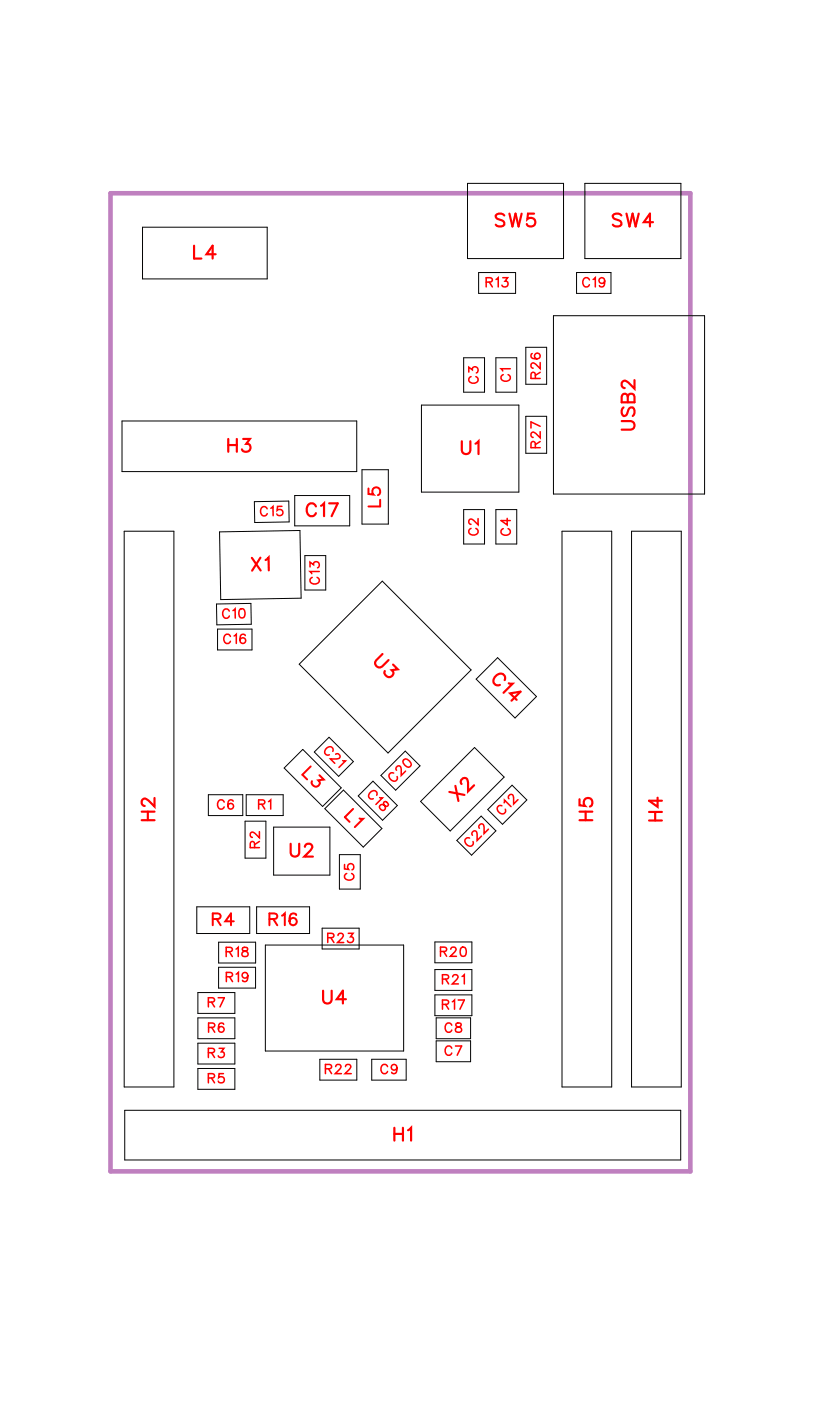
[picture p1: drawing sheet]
<svg xmlns="http://www.w3.org/2000/svg" width="45mm" height="77mm" viewBox="0 0 45 77" stroke-linecap="round" stroke-linejoin="round" font-family="sans-serif">
<path d="M6.1 10.7h32v54h-32z" fill="none" stroke="#bf80bf" stroke-width=".25"/>
<g fill="none" stroke="#000" stroke-width=".06">
<path d="M7.9 12.5h6.8v2.9h-6.8zM25.6 19.8h1.1v1.9h-1.1zM25.8 10.1h5.3v4.2h-5.3zM26.4 15h2.1v1.2h-2.1zM27.4 19.8h1.1v1.9h-1.1zM29 19.2h1.2v2h-1.2zM30.5 17.4h8.4v9.9h-8.4zM31.8 15h1.9v1.2h-1.9zM32.3 10.1h5.3v4.2h-5.3zM6.7 23.2h13v2.8h-13zM6.9 29.3h2.7v30.7h-2.7zM11.9 33.3h1.9l.1 1.2h-1.9z"/>
<path d="M12 34.7h1.9v1.2h-1.9zM12.1 29.4l4.5-.1v3.7l-4.4 .1zM14 27.7h1.9l.1 1.1h-1.9zM16.3 27.4h3v1.6h-3zM16.5 36.7l4.6-4.6 4.9 4.9-4.6 4.6zM16.8 30.7h1.2v1.9h-1.2zM20 25.9h1.4v3h-1.4zM23.3 22.4h5.3v4.8h-5.3zM25.6 28.1h1.1v1.9h-1.1zM26.3 37.5l1.2-1.2 2.1 2.2-1.2 1.1zM27.4 28.1h1.1v1.9h-1.1zM29 23h1.2v2h-1.2z"/>
<path d="M31 29.3h2.8v30.7h-2.8zM34.9 29.3h2.7v30.7h-2.7zM10.9 50.1h2.9v1.4h-2.9zM10.9 56.2h2.1v1.1h-2.1zM10.9 54.8h2.1v1.1h-2.1zM10.9 57.6h2.1v1.1h-2.1zM10.9 59h2.1v1.1h-2.1zM11.5 43.9h1.9v1.1h-1.9zM12.1 53.4h2v1.2h-2zM12.1 52h2v1.2h-2zM13.5 45.3h1.2v2.1h-1.2zM13.6 43.9h2v1.1h-2z"/>
<path d="M14.2 50.1h2.9v1.4h-2.9zM14.6 52.2h7.7v5.8h-7.7zM15.1 45.7h3.1v2.6h-3.1zM15.7 42.4l1-1 2.1 2.1-1 1zM17.7 58.5h2v1.1h-2zM17.8 51.2h2v1.2h-2zM18.2 40.7l1.3 1.3-.8 .9-1.4-1.4zM18.7 47.2h1.2v1.9h-1.2zM19 43.6l2.1 2.1-1.1 1.1-2.1-2.2zM19.8 43.9l.8-.8 1.3 1.4-.8 .8zM20.5 58.5h1.9v1.1h-1.9zM22.4 41.5l.8 .8-1.4 1.3-.8-.8z"/>
<path d="M24 52h2v1.2h-2zM24 53.5h2v1.2h-2zM24 54.9h2v1.2h-2zM24.1 56.2h1.9v1.1h-1.9zM24.1 57.5h1.9v1.1h-1.9zM25.2 46.4l1.4-1.3 .8 .8-1.4 1.3zM26.2 41.3l1.6 1.6-3 3-1.6-1.7zM28.3 43.3l.8 .9-1.4 1.3-.8-.8zM6.9 61.3h30.7v2.7h-30.7z"/>
</g>
<g fill="none" stroke="#f00" stroke-width=".08">
<path d="M26.8 15.6h.3l.1-.2-.4-.1v.5M27 15.6l.2 .2M27.4 15.4l.1-.1v.5M27.7 15.3h.3l-.1 .2a.17 .17 0 0 1 .1 .3 .17 .17 0 0 1-.3-.1M29.4 19.5h-.1a.22 .22 0 0 0 .2 .3 .22 .22 0 0 0 .2-.3 .16 .16 0 0 0-.2 .1 .16 .16 0 0 0 .1 .2M32.5 15.5a.19 .19 0 0 0-.2-.2 .19 .19 0 0 0-.1 .2v.1a.19 .19 0 0 0 .1 .2 .19 .19 0 0 0 .2-.1M32.7 15.4l.2-.1v.5M33.4 15.5a.16 .16 0 0 1-.2 .1 .16 .16 0 0 1-.1-.2 .16 .16 0 0 1 .2 0v.4h-.2M12.7 33.7a.19 .19 0 0 0-.3-.1 .19 .19 0 0 0-.1 .2v.1a.19 .19 0 0 0 .1 .2 .19 .19 0 0 0 .3-.1M12.7 35.1a.19 .19 0 0 0-.2-.1 .19 .19 0 0 0-.1 .2v.1a.19 .19 0 0 0 .1 .2 .19 .19 0 0 0 .2-.1M12.9 33.7l.1-.1v.5M12.9 35.1l.1-.1v.5"/>
<path d="M13.3 33.6a.23 .23 0 0 1 .2 .3 .23 .23 0 0 1-.2 .2l-.1-.3zM13.5 35.1v-.1a.22 .22 0 0 0-.3 .3 .22 .22 0 0 0 .3 .2 .16 .16 0 0 0 0-.3 .18 .18 0 0 0-.3 .2M14.7 28.1a.19 .19 0 0 0-.2-.1 .19 .19 0 0 0-.1 .2v.1a.19 .19 0 0 0 .1 .2 .19 .19 0 0 0 .2-.1M14.9 28.1l.2-.1v.5M15.6 28h-.3v.2a.18 .18 0 0 1 .3 0 .18 .18 0 0 1-.1 .2 .18 .18 0 0 1-.2 0M17.1 31.3v-.3l.2 .2a.17 .17 0 0 1 .3-.1 .17 .17 0 0 1-.1 .2M17.2 31.9a.19 .19 0 0 0-.1 .2 .19 .19 0 0 0 .2 .1h.1a.19 .19 0 0 0 .2-.1 .19 .19 0 0 0-.1-.2M17.6 31.6h-.5l.1 .1M25.9 20.5v-.2l.2 .1a.17 .17 0 0 1 .2-.1 .17 .17 0 0 1 0 .3M26 29.2a.19 .19 0 0 0-.1 .2 .19 .19 0 0 0 .2 .1h.1a.19 .19 0 0 0 .2-.1 .19 .19 0 0 0-.1-.2M26 20.8a.19 .19 0 0 0-.1 .2 .19 .19 0 0 0 .2 .2h.1a.19 .19 0 0 0 .2-.2 .19 .19 0 0 0-.1-.2M26.4 28.6v.4l-.4-.3-.1 .1 .1 .1"/>
<path d="M27.8 20.7a.19 .19 0 0 0-.2 .2 .19 .19 0 0 0 .2 .1h.2a.19 .19 0 0 0 .2-.1 .19 .19 0 0 0-.2-.2M27.8 29.2a.19 .19 0 0 0-.2 .2 .19 .19 0 0 0 .2 .1h.2a.19 .19 0 0 0 .2-.1 .19 .19 0 0 0-.2-.2M28 28.6v.4l-.3-.3h.5M28.2 20.4h-.5v.1M29.5 20.9v-.3h-.1l-.1 .3h.5M29.5 24.7v-.3h-.1l-.1 .3h.5M29.8 20v.4l-.4-.4-.1 .1 .1 .2M29.8 23.8v.4l-.4-.3-.1 .1 .1 .1M29.8 20.6l-.3 .1M29.8 24.4l-.3 .1M29.8 23.5l-.5-.2v.3M11.5 58.1h.3v-.1l-.3-.1v.5"/>
<path d="M11.5 59.5h.3v-.1l-.3-.1v.5M11.5 55.3h.3v-.1l-.3-.1v.5M11.5 56.7h.3l.1-.1-.4-.1v.5M11.7 58.1l.1 .3M11.7 59.5l.1 .3M11.7 55.3l.1 .3M11.7 56.7l.2 .3M12 55.1h.4l-.3 .5M12.1 57.9h.3l-.2 .2a.17 .17 0 0 1 .1 .2 .17 .17 0 0 1-.3 0M12.3 59.3h-.2v.2a.18 .18 0 0 1 .2 0 .18 .18 0 0 1 0 .3 .18 .18 0 0 1-.3-.1M12.3 56.6v-.1a.22 .22 0 0 0-.3 .2 .22 .22 0 0 0 .3 .2 .16 .16 0 0 0 0-.2 .16 .16 0 0 0-.2 .1M12.4 44.3a.19 .19 0 0 0-.2-.1 .19 .19 0 0 0-.2 .2v.1a.19 .19 0 0 0 .2 .2 .19 .19 0 0 0 .2-.2"/>
<path d="M12.5 52.5h.3v-.1l-.3-.1v.5M12.5 53.9h.3v-.1l-.3-.1v.5M12.7 52.5l.1 .3M12.7 53.9l.1 .3M12.9 44.2h-.1a.22 .22 0 0 0-.3 .2 .22 .22 0 0 0 .4 .2 .16 .16 0 0 0-.1-.2 .16 .16 0 0 0-.2 .1M13 52.4l.1-.1v.5M13 53.8l.2-.1v.5M13.4 52.3v.2l.3 .1a.17 .17 0 0 1-.2 .2 .17 .17 0 0 1-.1-.2l.3-.2-.1-.1zM13.7 53.9a.16 .16 0 0 1-.2 .1 .16 .16 0 0 1-.1-.3 .16 .16 0 0 1 .3 .1l-.1 .4-.2-.1M14.1 46.8l-.1-.3h-.1l-.1 .3h.5M14.3 44.4h.3v-.1l-.3-.1v.5M14.3 45.9v.4l-.3-.4-.2 .1 .1 .2"/>
<path d="M14.3 46.5l-.2 .1M14.4 44.4l.2 .3M14.8 44.3l.1-.1v.5M18 59h.3v-.1l-.3-.1v.5M18.1 51.8l.3-.1v-.1l-.3-.1v.5M18.1 59l.2 .3M18.3 51.8l.1 .2M18.4 41.5a.19 .19 0 0 0-.1-.3 .19 .19 0 0 0-.2 .1l-.1 .1a.19 .19 0 0 0-.1 .2 .19 .19 0 0 0 .3 .1M18.5 41.6h.2v.2l-.5 .1 .3 .2M18.5 58.9l.2-.1 .1 .1-.3 .4h.3M18.7 51.6l.1-.1 .1 .2-.3 .3h.4M18.9 42h.2l-.4 .4"/>
<path d="M19 47.7v.3h.2a.18 .18 0 0 1 0-.3 .18 .18 0 0 1 .3 .1 .18 .18 0 0 1-.1 .2M19.1 58.9l.2-.1 .1 .1-.4 .4h.4M19.1 48.2a.19 .19 0 0 0-.1 .2 .19 .19 0 0 0 .2 .2h.1a.19 .19 0 0 0 .2-.2 .19 .19 0 0 0-.1-.2M19.2 51.5h.3l-.2 .2a.18 .18 0 0 1 .2 .3 .17 .17 0 0 1-.3-.1M20.8 43.9a.19 .19 0 0 0-.1-.2 .19 .19 0 0 0-.2 0l-.1 .1a.19 .19 0 0 0 0 .2 .19 .19 0 0 0 .2 .1M21 44l.1 .1-.4 .3M21 44.5l.1-.1 .2 .1 .1-.1-.1-.2-.1 .1a.21 .21 0 0 1 .1 .3 .21 .21 0 0 1-.2 .1l-.1-.1zM21.4 58.9a.19 .19 0 0 0-.2-.1 .19 .19 0 0 0-.2 .2v.1a.19 .19 0 0 0 .2 .2 .19 .19 0 0 0 .2-.1M21.7 42.7a.19 .19 0 0 0-.2 0 .19 .19 0 0 0 0 .3l.1 .1a.19 .19 0 0 0 .2 0 .19 .19 0 0 0 .1-.2M21.9 42.5v-.1l.2-.1v.5l.3-.2M21.9 58.9a.16 .16 0 0 1-.2 .2 .16 .16 0 0 1-.1-.3 .16 .16 0 0 1 .3 0l-.1 .4h-.2M22.3 41.9a.25 .25 0 0 1 .3 .1 .25 .25 0 0 1 0 .4l-.3-.3z"/>
<path d="M24.3 52.5h.3l.1-.1-.4-.1v.5M24.4 55.5l.3-.1 .1-.1-.4-.1v.5M24.4 54.1l.3-.1 .1-.1-.4-.1v.5M24.5 52.5l.2 .3M24.6 55.5l.2 .2M24.6 54.1l.2 .2M24.9 52.4l.2-.1 .1 .1-.3 .4h.3M24.9 57.9a.19 .19 0 0 0-.2-.2 .19 .19 0 0 0-.1 .2v.2a.19 .19 0 0 0 .1 .2 .19 .19 0 0 0 .2-.2M24.9 56.6a.19 .19 0 0 0-.2-.1 .19 .19 0 0 0-.1 .2v.1a.19 .19 0 0 0 .1 .2 .19 .19 0 0 0 .2-.1M25 55.3l.1-.1v.5M25 53.9l.2-.1 .1 .2-.3 .3h.3M25.1 57.7h.4l-.3 .6"/>
<path d="M25.2 56.5v.1a.21 .21 0 0 1 .2 .1 .21 .21 0 0 1 0 .3l-.2-.1v-.1l.2-.2v-.1zM25.3 55.2h.3l-.2 .5M25.5 52.3a.23 .23 0 0 1 .2 .2 .23 .23 0 0 1-.2 .3l-.1-.2zM25.5 53.9l.1-.1v.5M25.9 46.3a.19 .19 0 0 0-.2 0 .19 .19 0 0 0 0 .3l.1 .1a.19 .19 0 0 0 .2 0 .19 .19 0 0 0 .1-.2M26.1 46.1v-.2h.2v.5l.3-.2M26.5 45.7l-.1-.1 .2-.1 .1 .5 .3-.2M27.7 44.5a.19 .19 0 0 0-.2 .1 .19 .19 0 0 0 0 .2l.1 .1a.19 .19 0 0 0 .2 0 .19 .19 0 0 0 .1-.2M27.8 44.3v-.1l.4 .3M28.1 44.1v-.2h.2v.5l.3-.3"/>
</g>
<g fill="none" stroke="#f00" stroke-width=".12">
<path d="M10.7 13.6v.7h.4M11.9 14h-.5l.3-.4v.7M27.8 11.9l-.1-.1-.3 .1v.2l.4 .2v.1l-.1 .1-.3-.1M28.1 11.8l.2 .7 .2-.7 .1 .7 .2-.7M29.5 11.8h-.4v.3a.25 .25 0 0 1 .4 0 .25 .25 0 0 1-.1 .4 .25 .25 0 0 1-.3-.1M34.3 11.9l-.2-.1-.3 .1 .1 .2 .4 .1v.2l-.2 .1-.3-.1M34.6 11.8l.1 .7 .2-.7 .2 .7 .1-.7M36 12.3h-.5l.4-.5v.7M12.6 24.2v.7M12.6 24.6h.5M13.1 24.2v.7M13.4 24.2h.4l-.2 .3a.24 .24 0 0 1 .2 .4 .24 .24 0 0 1-.4-.1"/>
<path d="M13.9 30.8l.5 .7M14.4 30.8l-.5 .7M14.7 30.9l.1-.1v.7M17.4 28a.26 .26 0 0 0-.3-.2 .26 .26 0 0 0-.2 .3v.1a.26 .26 0 0 0 .2 .3 .26 .26 0 0 0 .3-.2M17.7 27.9l.2-.1v.7M18.2 27.8h.4l-.3 .7M21.1 36.1l-.3 .4v.2l.2 .1 .4-.4M21.7 36.7l.3 .3h-.4a.24 .24 0 0 1-.1 .4 .25 .25 0 0 1-.3-.4M25.5 24.4v.5l.2 .2 .2-.1 .1-.6M26.2 24.5l.2-.1v.7M27.9 37.5a.26 .26 0 0 0-.1-.3 .26 .26 0 0 0-.4 .1l-.1 .1a.26 .26 0 0 0 0 .3 .26 .26 0 0 0 .3 .1M28.1 37.7h.2l-.5 .5"/>
<path d="M28.5 38.6l-.3-.3 .5-.1-.5 .5M34.3 23.2h.5l.2 .3-.1 .2h-.6M34.4 22.5l-.1 .2 .1 .3 .2-.1 .2-.4h.1l.1 .2-.1 .3M34.6 21.9v-.1h-.2l-.1 .4h.7v-.3l-.1-.2-.2 .1-.1 .4M35 21v.5l-.3-.4-.3-.1-.1 .2v.1l.2 .1M7.8 45.3h.7M7.8 44.8h.7M8.2 44.8v.5M8.5 44.1v.4l-.3-.3-.2-.1-.2 .1v.2l.2 .1M16 46.6v.5l.2 .2 .3-.1v-.6M16.8 46.8l.2-.2h.1l.1 .1-.1 .3-.3 .3h.5M17.8 54.7v.5l.2 .2 .3-.1v-.6"/>
<path d="M19.1 55.2h-.5l.3-.5v.7M24.8 43.7l.8 .2M25.1 43.4l.2 .8M25.5 43.3l-.1-.2 .1-.1h.2l.1 .2v.5l.4-.3M32 44.1v.4h.3a.25 .25 0 0 1 0-.4 .25 .25 0 0 1 .4 .1 .25 .25 0 0 1-.1 .3M32 45.3h.7M32 44.8h.7M32.3 44.8v.5M35.8 44.8h.7M35.8 45.3h.7M36.2 44.8v.5M36.3 44v.5l-.5-.3h.7"/>
<path d="M21.8 62.3v.7M21.8 62.6h.4M22.2 62.3v.7M22.5 62.4l.2-.1v.7"/>
</g>
<g fill="none" stroke="#f00" stroke-width=".11">
<path d="M20.3 27v.3h.3a.23 .23 0 0 1 0-.3 .23 .23 0 0 1 .3 0 .23 .23 0 0 1 0 .3M21 27.6v.4h-.7M11.7 50.7h.4v-.2l-.4-.1v.7M12 50.7l.2 .4M12.9 50.9h-.5l.3-.5v.7M14.9 50.7h.3l.1-.2-.4-.1v.7M15.1 50.7l.2 .4M15.6 50.6l.1-.2v.7M16.3 50.5a.32 .32 0 0 0-.4 .2 .32 .32 0 0 0 .3 .4 .2 .2 0 0 0 .2-.2 .2 .2 0 0 0-.2-.2 .2 .2 0 0 0-.2 .2M17.1 42.3l-.4 .5 .2 .2M17.6 42.8l.3 .2-.3 .1a.21 .21 0 0 1-.2 .3 .21 .21 0 0 1-.2-.3M19.5 44.7l-.5 .4 .3 .3"/>
<path d="M19.8 45.2h.2l-.4 .5"/>
</g>
<g font-size="1.2" fill="#fff">
<text x="10.7" y="14.6">L4</text>
<text x="27.3" y="12.8">SW5</text>
<text x="33.8" y="12.8">SW4</text>
<text x="35.3" y="23.8" transform="rotate(-90 35.3 23.8)">USB2</text>
<text x="12.5" y="25.2">H3</text>
<text x="16.9" y="28.8">C17</text>
<text x="25.4" y="25.4">U1</text>
<text x="13.9" y="31.8" transform="rotate(-1 13.9 31.8)">X1</text>
<text x="20.4" y="36.8" transform="rotate(45 20.4 36.8)">U3</text>
<text x="26.9" y="37.7" transform="rotate(45 26.9 37.7)">C14</text>
<text x="8.8" y="45.3" transform="rotate(-90 8.8 45.3)">H2</text>
<text x="16" y="47.6">U2</text>
<text x="25.5" y="44.5" transform="rotate(-45 25.5 44.5)">X2</text>
<text x="33" y="45.3" transform="rotate(-90 33 45.3)">H5</text>
<text x="36.8" y="45.4" transform="rotate(-90 36.8 45.4)">H4</text>
<text x="17.8" y="55.7">U4</text>
<text x="21.7" y="63.3">H1</text>
</g>
<g font-size="1.1" fill="#fff">
<text x="21.2" y="28" transform="rotate(-90 21.2 28)">L5</text>
<text x="16.5" y="42.9" transform="rotate(45 16.5 42.9)">L3</text>
<text x="18.8" y="45.3" transform="rotate(45 18.8 45.3)">L1</text>
<text x="11.7" y="51.4">R4</text>
<text x="14.8" y="51.4">R16</text>
</g>
<g font-size=".9" fill="#fff">
<text x="26.8" y="16.1">R13</text>
<text x="32.1" y="16.1">C19</text>
<text x="26.6" y="21.2" transform="rotate(-90 26.6 21.2)">C3</text>
<text x="28.4" y="21.1" transform="rotate(-90 28.4 21.1)">C1</text>
<text x="30" y="20.9" transform="rotate(-90 30 20.9)">R26</text>
<text x="14.3" y="28.7" transform="rotate(-1 14.3 28.7)">C15</text>
<text x="26.6" y="29.6" transform="rotate(-90 26.6 29.6)">C2</text>
<text x="28.4" y="29.6" transform="rotate(-90 28.4 29.6)">C4</text>
<text x="30" y="24.8" transform="rotate(-90 30 24.8)">R27</text>
<text x="12.3" y="34.3" transform="rotate(-1 12.3 34.3)">C10</text>
<text x="12.3" y="35.7">C16</text>
<text x="17.8" y="32.3" transform="rotate(-90 17.8 32.3)">C13</text>
<text x="17.7" y="41.6" transform="rotate(45 17.7 41.6)">C21</text>
<text x="12" y="44.9">C6</text>
<text x="14.2" y="44.9">R1</text>
<text x="14.5" y="46.8" transform="rotate(-90 14.5 46.8)">R2</text>
<text x="20.1" y="44" transform="rotate(45 20.1 44)">C18</text>
<text x="21.9" y="43.4" transform="rotate(-45 21.9 43.4)">C20</text>
<text x="26.1" y="47" transform="rotate(-45 26.1 47)">C22</text>
<text x="27.8" y="45.2" transform="rotate(-45 27.8 45.2)">C12</text>
<text x="12.4" y="53">R18</text>
<text x="18" y="52.2">R23</text>
<text x="19.7" y="48.6" transform="rotate(-90 19.7 48.6)">C5</text>
<text x="24.3" y="53">R20</text>
<text x="11.5" y="58.6">R3</text>
<text x="11.5" y="60">R5</text>
<text x="11.5" y="55.8">R7</text>
<text x="11.5" y="57.2">R6</text>
<text x="12.4" y="54.4">R19</text>
<text x="17.9" y="59.5">R22</text>
<text x="21" y="59.5">C9</text>
<text x="24.4" y="55.9">R17</text>
<text x="24.4" y="54.5">R21</text>
<text x="24.5" y="58.5">C7</text>
<text x="24.5" y="57.2">C8</text>
</g>
</svg>
